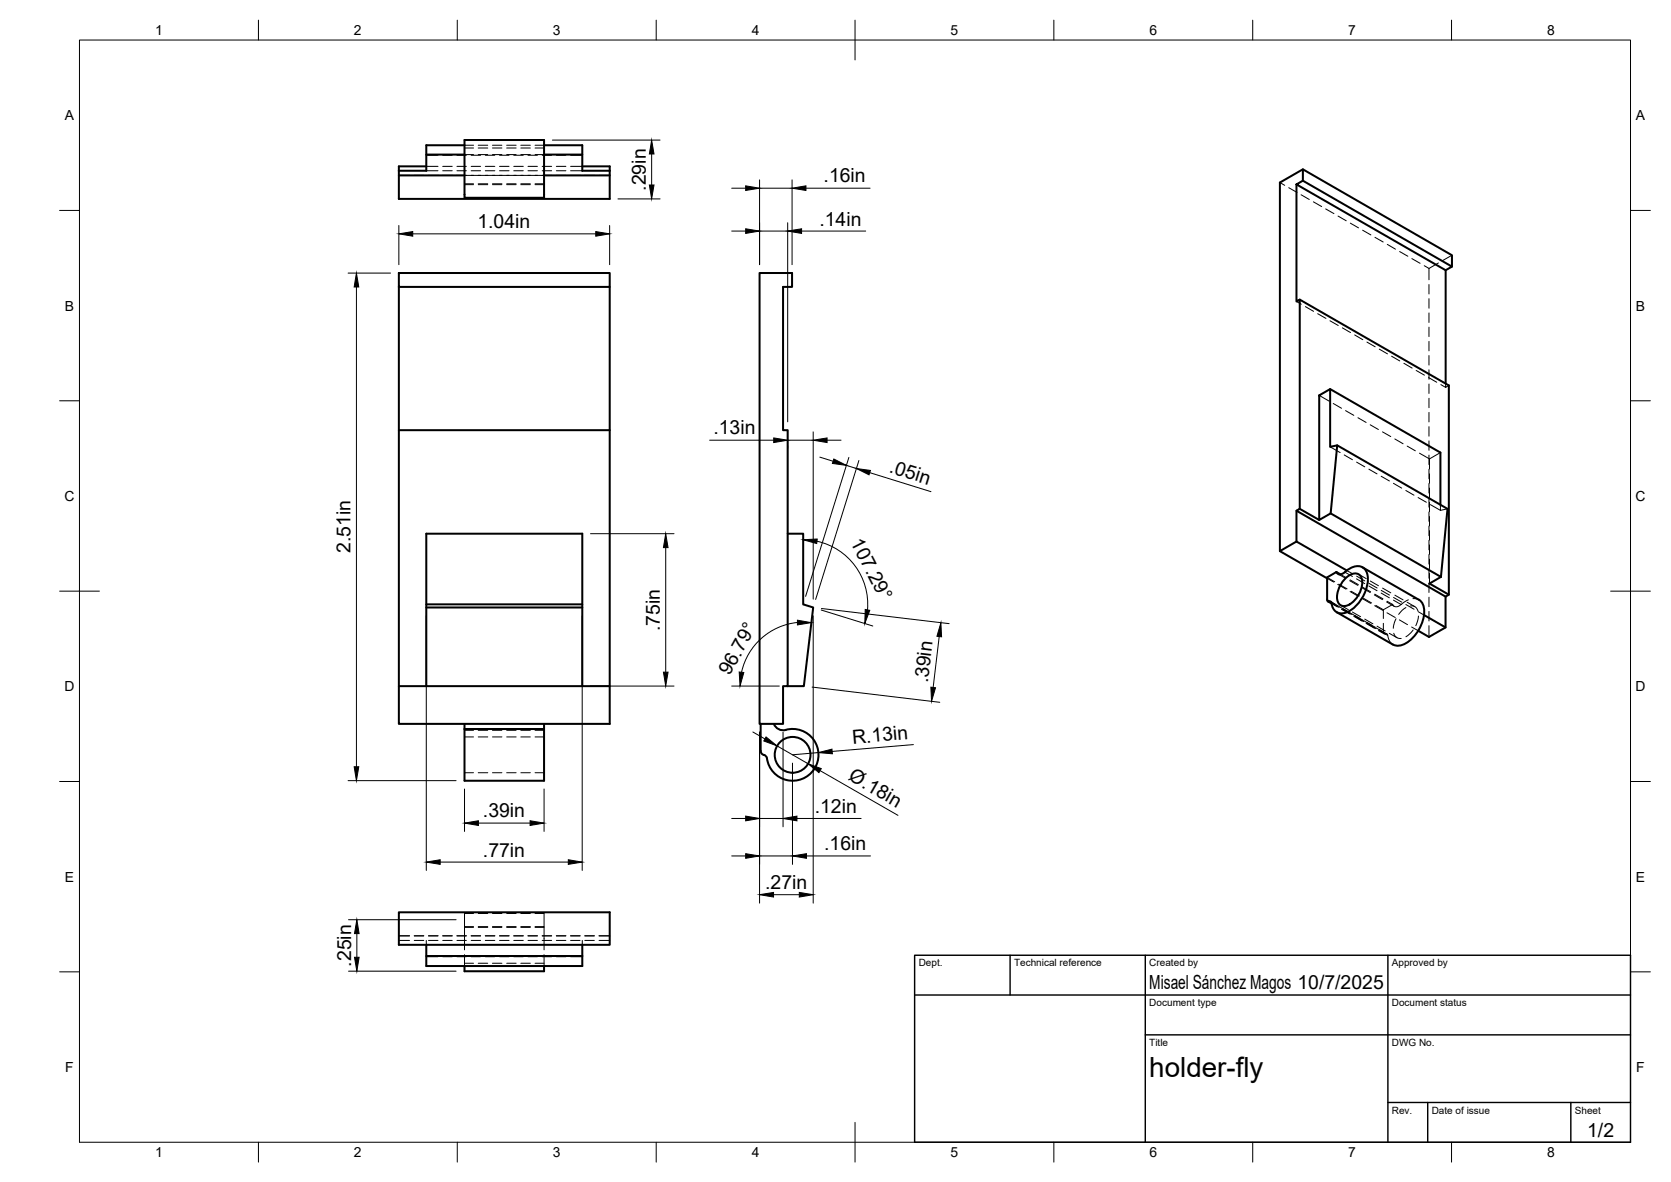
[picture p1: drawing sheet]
<svg xmlns="http://www.w3.org/2000/svg" width="420mm" height="297mm" viewBox="0 0 420 297" stroke-linecap="round" stroke-linejoin="round" font-family="sans-serif">
<!-- layer: Visible -->
<g fill="none" stroke="#000" stroke-width=".51">
<path d="M107.2 38.8h9.6M116.8 35.2h20v14.5h-20zM116.8 36.5h-9.6v6.4h-6.9M136.8 36.5h9.6v6.4h6.9M136.8 38.8h9.6M100.3 42.9v7.1h53v-7.1M100.3 44.1h16.5M107.2 41.8h-6.9v1.1M136.8 44.1h16.5M146.4 41.8h6.9v1.1M326 46.3l1.6-.9 37.5 21.6-1.6 .9zM326 46.3v29.5l.8-.5v52.6l-.8 .4v7.8"/>
<path d="M327.6 45.4v-2.8l37.5 21.5v2.9M327.6 42.6l-5.8 3.3v92.6l11.9 6.8M100.3 68.6h53v3.5h-53zM100.3 72.1v109.8h53v-109.8M191 68.6h8.2v3.5h-2.3v36h1.2v64.3h-1.2v9.5h-5.9zM326.8 75.3l37.5 21.6v52.5l-.8 .5v7.8l-4.2 2.4-2.7-1.6M363.5 67.9v28.5M331.7 99.4l2.8-1.6v14.5l1.7-.4-1.6 17.1-2.9 1.7zM334.5 97.8l27.7 15.9v13.2M100.3 108.1h53M336.2 111.9l27.8 16-1.7 17.1M198.1 134.1h3.9v17.8l2.5 .8-2.4 19.7h-4"/>
<path d="M326 136.1l12.6 7.3M326 136.1l-4.2 2.4M326 128.3l37.5 21.6M326.8 127.9l4.9 2.8M334.6 129l27.7 16M107.2 152.7h39.2M107.2 151.9h39.2M333.9 151.1l.9 .6M334.3 151.1h.2l.3 .4M336 143.7l-2.3 1.4v5.6l.1 .4 .4 .1M336 143.7l1.1 .6M336 143.8a1.23 1.23 0 0 0 2.1 0 4.1 4.1 0 0 1 4.5-1.2 4.6 4.6 0 0 1 .9 5.4 8.8 8.8 0 0 1-5.9 6.1 2.52 2.52 0 0 1-2.8-2.6"/>
<path d="M338.1 145.5a3 3 0 0 1 3.5-1.2 3.1 3.1 0 0 1 .7 3.6 6 6 0 0 1-4.2 4.4 1.89 1.89 0 0 1-1.9-2.3 7.1 7.1 0 0 1 1.9-4.5zM342.6 142.6l14.1 8.1M356.8 150.7a4 4 0 0 1 1.1 4.7 9.2 9.2 0 0 1-5.8 6.8h-1.3l-.5-.2-14.2-8.2M358 154.5l5.5 3.2M362.3 145l-2.9 1.6 4.9 2.8M100.3 172.4h46.1M107.2 172.4v-38.3h39.2v38.3M146.4 172.4h6.9M116.8 181.9v1.3M116.8 183.2h20M136.8 181.9v14.3h-20v-13M191.3 181.9v6.8a1.01 1.01 0 0 0 .8 1"/>
<path d="M194.6 181.9a2.77 2.77 0 0 0 3.9 1.3 6.5 6.5 0 0 1 7.2 5.8 6.5 6.5 0 0 1-5.8 7.2 6.5 6.5 0 0 1-7.1-5.9l-.7-.6M100.3 229.3h53v8.1h-53zM107.2 237.4v5.4h39.2v-5.4M107.2 240.2h39.2M116.8 242.8v1.3h20v-1.3"/>
<circle cx="199.3" cy="189.7" r="4.5"/>
</g>
<!-- layer: Hidden -->
<g fill="none" stroke="#000" stroke-width=".25">
<path d="M107.2 39h2.9M111.3 39h2.4M114.9 39h2.4M116.8 38.8h2.3M116.8 36.5h2.3M116.8 37.2h2.3M118.5 39h2.3M120.2 38.8h2.4M120.2 36.5h2.4M120.2 37.2h2.4M122 39h2.4M123.8 38.8h2.4"/>
<path d="M123.8 36.5h2.4M123.8 37.2h2.4M125.6 39h2.4M127.4 38.8h2.4M127.4 36.5h2.4M127.4 37.2h2.4M129.2 39h2.4M131 38.8h2.3M131 36.5h2.3M131 37.2h2.3M132.8 39h2.3M134.5 38.8h2.3"/>
<path d="M134.5 36.5h2.3M134.5 37.2h2.3M136.3 39h2.4M139.9 39h2.4M143.5 39h2.9M100.3 44.1h2.7M104.2 44.1h2.4M107.2 41.8h2.9M107.2 42.9h2.9M107.7 44.1h2.4M111.3 41.8h2.4M111.3 44.1h2.4"/>
<path d="M111.3 42.9h2.4M114.9 41.8h2.4M114.9 44.1h23.8M114.9 42.9h2.4M116.8 46.4h2.3M116.8 46.2h2.3M118.5 41.8h2.3M118.5 42.9h2.3M120.2 46.4h2.4M120.2 46.2h2.4M122 41.8h2.4M122 42.9h2.4"/>
<path d="M123.8 46.4h2.4M123.8 46.2h2.4M125.6 41.8h2.4M125.6 42.9h2.4M127.4 46.4h2.4M127.4 46.2h2.4M129.2 41.8h2.4M129.2 42.9h2.4M131 46.4h2.3M131 46.2h2.3M132.8 41.8h2.3M132.8 42.9h2.3"/>
<path d="M134.5 46.4h2.3M134.5 46.2h2.3M136.3 41.8h2.4M136.3 42.9h2.4M139.9 41.8h2.4M139.9 44.1h2.4M139.9 42.9h2.4M143.5 41.8h2.9M143.5 44.1h2.4M143.5 42.9h2.9M147 44.1h2.4M150.6 44.1h2.7"/>
<path d="M321.8 45.9l1.2 .7M324 47.2l2.1 1.2M327.2 48.9l2 1.2M330.2 50.7l2.1 1.2M333.3 52.5l2.1 1.2M336.4 54.3l2.1 1.2M339.5 56.1l2.1 1.2M342.6 57.9l2.1 1.1M345.7 59.6l2.1 1.2M326 75.8l1.2 .7M328.2 77.1l2.1 1.1M331.3 78.8l2.1 1.2"/>
<path d="M348.8 61.4l2.1 1.2M351.9 63.2l2.1 1.2M355 65l2.1 1.2M358.1 66.8l1.2 .7M359.3 67.5v2.8M359.3 71.5v2.4M359.3 75.1v2.4M359.3 78.6v2.4M361.7 66.1l-2.4 1.4M365.1 64.1l-2.4 1.4M331.7 99.4l2.5 1.4M334.4 80.6l2.1 1.2"/>
<path d="M337.5 82.4l2.1 1.2M340.6 84.2l2.1 1.2M343.7 86l2.1 1.2M346.8 87.7l2.1 1.2M349.9 89.5l2.1 1.2M353 91.3l2.1 1.2M356.1 93.1l2.1 1.2M359.2 94.9l2.1 1.2M359.3 82.2v2.4M359.3 85.8v2.4M359.3 89.4v2.3M359.3 92.9v2.4"/>
<path d="M359.3 96.5v2.4M362.3 96.7l1.2 .7M363.5 96.4v1l.8-.5M334.5 112.3l2.5 1.4M335.2 101.4l2.1 1.2M338 114.3l2.1 1.2M338.3 103.2l2.1 1.2M341.1 116.1l2.1 1.2M341.4 105l2.1 1.2M344.2 117.9l2 1.2M344.5 106.8l2.1 1.1M347.3 119.7l2.1 1.2"/>
<path d="M347.6 108.5l2.1 1.2M350.7 110.3l2.1 1.2M353.8 112.1l2.1 1.2M356.9 113.9l2.5 1.4M359.3 100.1v2.4M359.3 103.6v2.4M359.3 107.2v2.4M359.3 110.8v2.4M359.3 114.4v2.3M359.3 117.9v2.4M359.4 115.3v2.6M359.4 119.1v2.4"/>
<path d="M362.2 113.7l-2.8 1.6M350.4 121.5l2 1.2M353.5 123.3l2 1.1M356.6 125l2 1.2M359.3 121.5v2.4M359.3 125.1v2.4M359.3 128.7v2.3M359.3 132.2v2.4M359.3 135.8v2.4M359.3 139.4v2.4M359.4 122.6v2.4M359.4 126.2v2.4"/>
<path d="M359.4 129.8v2.4M359.4 133.4v2.3M359.4 136.9v2.4M359.7 126.8l2.5 1.5M362.2 126.9v1.4l1.8-.4M333.7 145.1l1.9 1.1M333.7 145.3l1.6 1M334.6 151.2l1.9 1.1M334.8 151.7l1.5 .8M336.4 146.9l2 1.1M336.4 144.2l1.9 1.1M336.6 146.8l2.1 1.2"/>
<path d="M337.1 144.3l1.4 .8M337.1 152.1l1.9 1.1M337.3 153.1l2.1 1.2M337.5 152.9l2.1 1.2M338.6 143.4l1.5 .8M339.4 145.9l2 1.2M339.5 148.7l2 1.1M339.5 145.7l2 1.2M339.7 148.6l2.1 1.2M340 153.8l2.1 1.2M340.4 154.9l2.1 1.2M340.6 154.7l2.1 1.2"/>
<path d="M341.1 144.8l2.1 1.2M341.6 144.3l1.9 1.1M342.5 147.7l2 1.2M342.6 150.4l2 1.2M342.6 147.5l2 1.2M342.8 150.4l2.1 1.1M343.2 155.6l2 1.2M343.5 156.7l2.1 1.2M343.7 156.4l2.1 1.2M344.2 146.6l2.1 1.2M344.6 146l2 1.2M345.6 149.5l2 1.2"/>
<path d="M345.7 152.2l2 1.2M345.7 149.3l2 1.2M345.9 152.1l1.9 1.1M346.2 157.4l2.1 1.2M346.6 158.5l1.4 .8M346.8 158.2l1.9 1.1M347.3 148.4l2.1 1.1M347.6 147.8l2.1 1.2M347.8 156.6v2.2a.61 .61 0 0 0 .9 .5l.2 .2a3.6 3.6 0 0 0 1.3 2.5M348.7 151.3l1.9 1.1M348.7 154l2.1 1.2M348.8 151.1l1.4 .8"/>
<path d="M349.3 159.2l2 1.1M350.2 151.9l-2.4 1.3v2.2M350.4 150.1l2.1 1.2M350.5 159.1a1.66 1.66 0 0 0 1.8 1.4M350.7 149.6l2.1 1.2M351 155.5l-.5 1.4-.2 1M351.9 155.8l2 1.2M353.5 152.7l-.9 .6-.9 1.1M353.5 151.9l2.1 1.2M353.8 151.3l1.9 1.1M354.1 150.7l-1.8 1.2a1.23 1.23 0 0 1-2.1 0M354.7 152.3a1.67 1.67 0 0 1 1.9 1.3"/>
<path d="M354.9 157.6l1.7 .9M355.3 150.4l1.4 .3M355.3 158.3l-1.8 1.7M356.6 153.7l1.4 .8M356.7 154.8l-.7 2.4M359.3 142.9v2.4M359.3 146.5v2.4M359.3 150.1v2.4M359.3 153.7v2.3M359.3 157.2v2.9M359.4 140.5v2.4M359.4 144.1v2.5"/>
<path d="M116.8 183.5h2.3M116.8 194.2h2.3M116.8 185.2h2.3M120.2 183.5h2.4M120.2 194.2h2.4M120.2 185.2h2.4M123.8 183.5h2.4M123.8 194.2h2.4M123.8 185.2h2.4M127.4 183.5h2.4M127.4 194.2h2.4M127.4 185.2h2.4"/>
<path d="M131 183.5h2.3M131 194.2h2.3M131 185.2h2.3M134.5 183.5h2.3M134.5 194.2h2.3M134.5 185.2h2.3M100.3 235.2h2.7M100.3 236.3h2.7M104.2 235.2h2.4M104.2 236.3h2.4M107.2 236.3v1.1M107.7 235.2h2.4"/>
<path d="M107.7 236.3h2.4M111.3 235.2h2.4M111.3 236.3h2.4M114.9 235.2h2.4M114.9 236.3h2.4M116.8 232.9v5.8M116.8 239.9v2.9M116.8 232.9h2.3M116.8 233.1h2.3M118.5 235.2h2.3M118.5 236.3h2.3M119.1 229.6h-2.3v3.3"/>
<path d="M120.2 232.9h2.4M120.2 229.6h2.4M120.2 233.1h2.4M122 235.2h2.4M122 236.3h2.4M123.8 232.9h2.4M123.8 229.6h2.4M123.8 233.1h2.4M125.6 235.2h2.4M125.6 236.3h2.4M127.4 232.9h2.4M127.4 229.6h2.4"/>
<path d="M127.4 233.1h2.4M129.2 235.2h2.4M129.2 236.3h2.4M131 232.9h2.3M131 229.6h2.3M131 233.1h2.3M132.8 235.2h2.3M132.8 236.3h2.3M134.5 229.6h2.3v3.3h-2.3M134.5 233.1h2.3M136.3 235.2h2.4M136.3 236.3h2.4"/>
<path d="M136.8 232.9v5.8M136.8 239.9v2.9M139.9 235.2h2.4M139.9 236.3h2.4M143.5 235.2h2.4M143.5 236.3h2.4M146.4 236.3v1.1M147 235.2h2.4M147 236.3h2.4M150.6 235.2h2.7M150.6 236.3h2.7M107.2 240.4h2.9"/>
<path d="M111.3 240.4h2.4M114.9 240.4h2.4M116.8 242.1h2.3M118.5 240.4h2.3M120.2 242.1h2.4M122 240.4h2.4M123.8 242.1h2.4M125.6 240.4h2.4M127.4 242.1h2.4M129.2 240.4h2.4M131 242.1h2.3M132.8 240.4h2.3"/>
<path d="M134.5 242.1h2.3M136.3 240.4h2.4M139.9 240.4h2.4M143.5 240.4h2.9"/>
</g>
<!-- layer: Hidden Narrow -->
<g fill="none" stroke="#000" stroke-width=".25">
<path d="M333.7 150.7l1.9 1.1M334.8 151.5l1.9 1.1M336.6 152.4l2.1 1.2M337.5 153l2 1.2M337.7 153.2l2.1 1.2M338.1 143.8l2 1.1M339.7 154.2l2.1 1.1M340.6 154.8l2 1.2M340.8 155l2.1 1.2M341.1 145.5l2.1 1.2M342.8 155.9l2.1 1.2M343.7 156.6l2 1.2"/>
<path d="M343.9 156.8l2.1 1.2M344.2 147.3l2 1.1M345.9 157.7l1.9 1.1M346.8 158.4l1.6 .9M347 158.6l1.9 1.1M347.3 149l2 1.2M350.4 150.8l1.9 1.1"/>
</g>
<!-- layer: Visible Narrow -->
<path d="M334.2 151.2l.6 .3" fill="none" stroke="#000" stroke-width=".25"/>
<!-- layer: BORDER -->
<g fill="none" stroke="#000" stroke-width=".25">
<path d="M20 10.1h390v276.9h-390zM65 5.1v5M115 5.1v5M165 5.1v5M215 5.1v10M265 5.1v5M315 5.1v5M365 5.1v5M15 52.9h5M410 52.9h5M15 100.7h5M410 100.7h5"/>
<path d="M15 148.6h10M405 148.6h10M15 196.4h5M410 196.4h5M15 244.2h5M410 244.2h5M65 287v5M115 287v5M165 287v5M215 282.1v9.9M265 287v5M315 287v5"/>
<path d="M365 287v5"/>
</g>
<!-- layer: TITLEBLOCK -->
<path d="M230 240.1h180v46.9h-180zM230 250h180M254 240.1v9.9M288 240.1v46.9M349 240.1v46.9M288 260.1h122M349 277.1h61M359 277.1v9.9M395 277.1v9.9" fill="none" stroke="#000" stroke-width=".36"/>
<!-- layer: FD_Dimensions -->
<g fill="none" stroke="#000" stroke-width=".25">
<path d="M138.9 35.2h27.1M163.9 38.7v7.8M100.3 56.7v9.8M103.8 58.8h46M153.3 56.7v9.8M155.4 50h10.6M184 58.1h3.5M184 47.3h3.5M191 45.2v21.3M191 58.1h7.1M191 47.3h8.2M198.1 56v50"/>
<path d="M199.2 45.2v21.3M201.5 58.1h16.2M202.6 47.3h16.2M87.5 68.6h10.7M89.6 72.1v120.6M178.4 110.6h16.1M198.1 111.9v.8M198.1 110.6h6.4M204.5 108.5v42.1M206.1 114.9l3.4 1M208 110.6h3.5M212.8 117l2.5 .7"/>
<path d="M213.4 114.9l-10.8 35M216 115.7l-10.9 35M218.7 118.8l15.4 4.8M148.5 134.1h21M167.4 137.6v31.3M205.4 136a16.2 16.2 0 0 1 12.7 17.3M107.2 154.8v63.9M146.4 154.8v63.9M200.5 156.4a16.1 16.1 0 0 0-14 12.5M204.5 154.8v72.2M206.5 153.3l13 4M206.5 152.9l32.2 3.8"/>
<path d="M236.2 160l-1.6 12.8M148.5 172.4h21M184 172.4h11.9M204.2 172.7l32.1 3.8M87.5 196.2h27.2M116.8 198.3v10.6M136.8 198.3v10.6M189.3 183.9l3 1.8M191 184v43M195.4 187.4l7.8 4.5M196.9 184v23.8M199.3 191.8v25.4"/>
<path d="M205.7 189.1l-6.4 .6M206.2 193.7l19.6 11.2M229.7 187.1l-20.5 1.7M110.7 216.6h32.2M120.3 206.8h13M184 215.1h3.5M184 205.7h3.5M191 215.1h8.3M191 205.7h5.9M200.4 205.7h16.1M202.8 215.1h16.1M87.6 231.1h27.1"/>
<path d="M89.7 234.6v6M194.5 224.8h6.5M87.6 244.1h27.1"/>
</g>
<g fill="#000" stroke="#000" stroke-width=".25">
<path d="M163.9 35.2l.5 3.5h-1.1zM100.3 58.8l3.5-.6v1.2zM149.8 58.2l3.5 .6-3.5 .6zM163.3 46.5h1.1l-.5 3.5zM187.5 57.5l3.5 .6-3.5 .6zM187.5 46.7l3.5 .6-3.5 .6zM198.1 58.1l3.4-.6v1.2zM199.2 47.3l3.4-.6v1.2zM89.6 68.6l.6 3.5h-1.2zM194.5 110.1l3.6 .5-3.6 .6zM204.5 110.6l3.5-.5v1.1zM209.7 115.3l3.1 1.7-3.5-.5z"/>
<path d="M215.3 117.7l3.6 .5-.4 1.1zM167.4 134.1l.6 3.5h-1.2zM202 135.6l3.5-.1-.1 1.1zM200.5 155.9l3.5 .6-3.5 .5zM217.6 153.1l1.1 .3-1.3 3.3zM236.6 156.5l.1 3.5-1.1-.1zM166.8 168.9h1.2l-.6 3.5zM185.9 168.9l1.1 .1-.9 3.4zM234.1 172.7l1.1 .1-1 3.4zM89 192.7h1.2l-.6 3.5zM192.6 185.2l2.8 2.2-3.4-1.2zM203.2 191.9l3.3 1.3-.6 1z"/>
<path d="M205.7 189.1l3.5-.8 .1 1.1zM107.2 216.6l3.5-.5v1.1zM116.8 206.8l3.5-.5v1.1zM133.3 206.3l3.5 .5-3.5 .6zM142.9 216.1l3.5 .5-3.5 .6zM187.5 214.5l3.5 .6-3.5 .6zM187.5 205.1l3.5 .6-3.5 .6zM196.9 205.7l3.5-.6v1.2zM199.3 215.1l3.5-.6v1.2zM89.7 231.1l.6 3.5h-1.2zM191 224.8l3.5-.5v1.1zM201 224.3l3.5 .5-3.5 .6z"/>
<path d="M89.1 240.6h1.2l-.6 3.5z"/>
</g>
<text font-size="7" x="289" y="270.6">holder-fly</text>
<g font-size="4.9">
<text x="162.4" y="47.9" transform="rotate(-90 162.4 47.9)">.29in</text>
<text x="207.1" y="45.8">.16in</text>
<text x="120" y="57.3">1.04in</text>
<text x="206" y="56.7">.14in</text>
<text x="179.4" y="109.2">.13in</text>
<text x="223.4" y="118.7" transform="rotate(17 223.4 118.7)">.05in</text>
<text x="213.8" y="136.2" transform="rotate(63 213.8 136.2)">107.29°</text>
<text x="88.2" y="139" transform="rotate(-90 88.2 139)">2.51in</text>
<text x="165.9" y="158.6" transform="rotate(-90 165.9 158.6)">.75in</text>
<text x="183.4" y="170" transform="rotate(-61 183.4 170)">96.79°</text>
<text x="233.3" y="171.7" transform="rotate(-83 233.3 171.7)">.39in</text>
<text x="214.4" y="186.9" transform="rotate(-5 214.4 186.9)">R.13in</text>
<text x="213.1" y="195.9" transform="rotate(30 213.1 195.9)">Ø.18in</text>
<text x="121.4" y="205.4">.39in</text>
<text x="204.9" y="204.3">.12in</text>
<text x="121.4" y="215.3">.77in</text>
<text x="207.2" y="213.7">.16in</text>
<text x="192.4" y="223.4">.27in</text>
<text x="88.3" y="242.9" transform="rotate(-90 88.3 242.9)">.25in</text>
<text x="289" y="248.5">Misael Sánchez Magos 10/7/2025</text>
<text x="399.1" y="285.7">1/2</text>
</g>
<g font-size="3.5">
<text x="39" y="8.8">1</text>
<text x="89" y="8.8">2</text>
<text x="139" y="8.8">3</text>
<text x="189" y="8.8">4</text>
<text x="239" y="8.8">5</text>
<text x="289" y="8.8">6</text>
<text x="339" y="8.8">7</text>
<text x="389" y="8.8">8</text>
<text x="16.3" y="30.2">A</text>
<text x="411.3" y="30.2">A</text>
<text x="16.3" y="78">B</text>
<text x="411.3" y="78">B</text>
<text x="16.2" y="125.9">C</text>
<text x="411.2" y="125.9">C</text>
<text x="16.2" y="173.7">D</text>
<text x="411.2" y="173.7">D</text>
<text x="16.3" y="221.6">E</text>
<text x="411.3" y="221.6">E</text>
<text x="16.4" y="269.4">F</text>
<text x="411.4" y="269.4">F</text>
<text x="39" y="290.8">1</text>
<text x="89" y="290.8">2</text>
<text x="139" y="290.8">3</text>
<text x="189" y="290.8">4</text>
<text x="239" y="290.8">5</text>
<text x="289" y="290.8">6</text>
<text x="339" y="290.8">7</text>
<text x="389" y="290.8">8</text>
</g>
<g font-size="2.5">
<text x="231" y="242.9">Dept.</text>
<text x="255" y="242.9">Technical reference</text>
<text x="289" y="242.9">Created by</text>
<text x="350" y="242.9">Approved by</text>
<text x="289" y="252.8">Document type</text>
<text x="350" y="252.8">Document status</text>
<text x="289" y="262.9">Title</text>
<text x="350" y="262.9">DWG No.</text>
<text x="350" y="279.9">Rev.</text>
<text x="360" y="279.9">Date of issue</text>
<text x="396" y="279.9">Sheet</text>
</g>
</svg>
